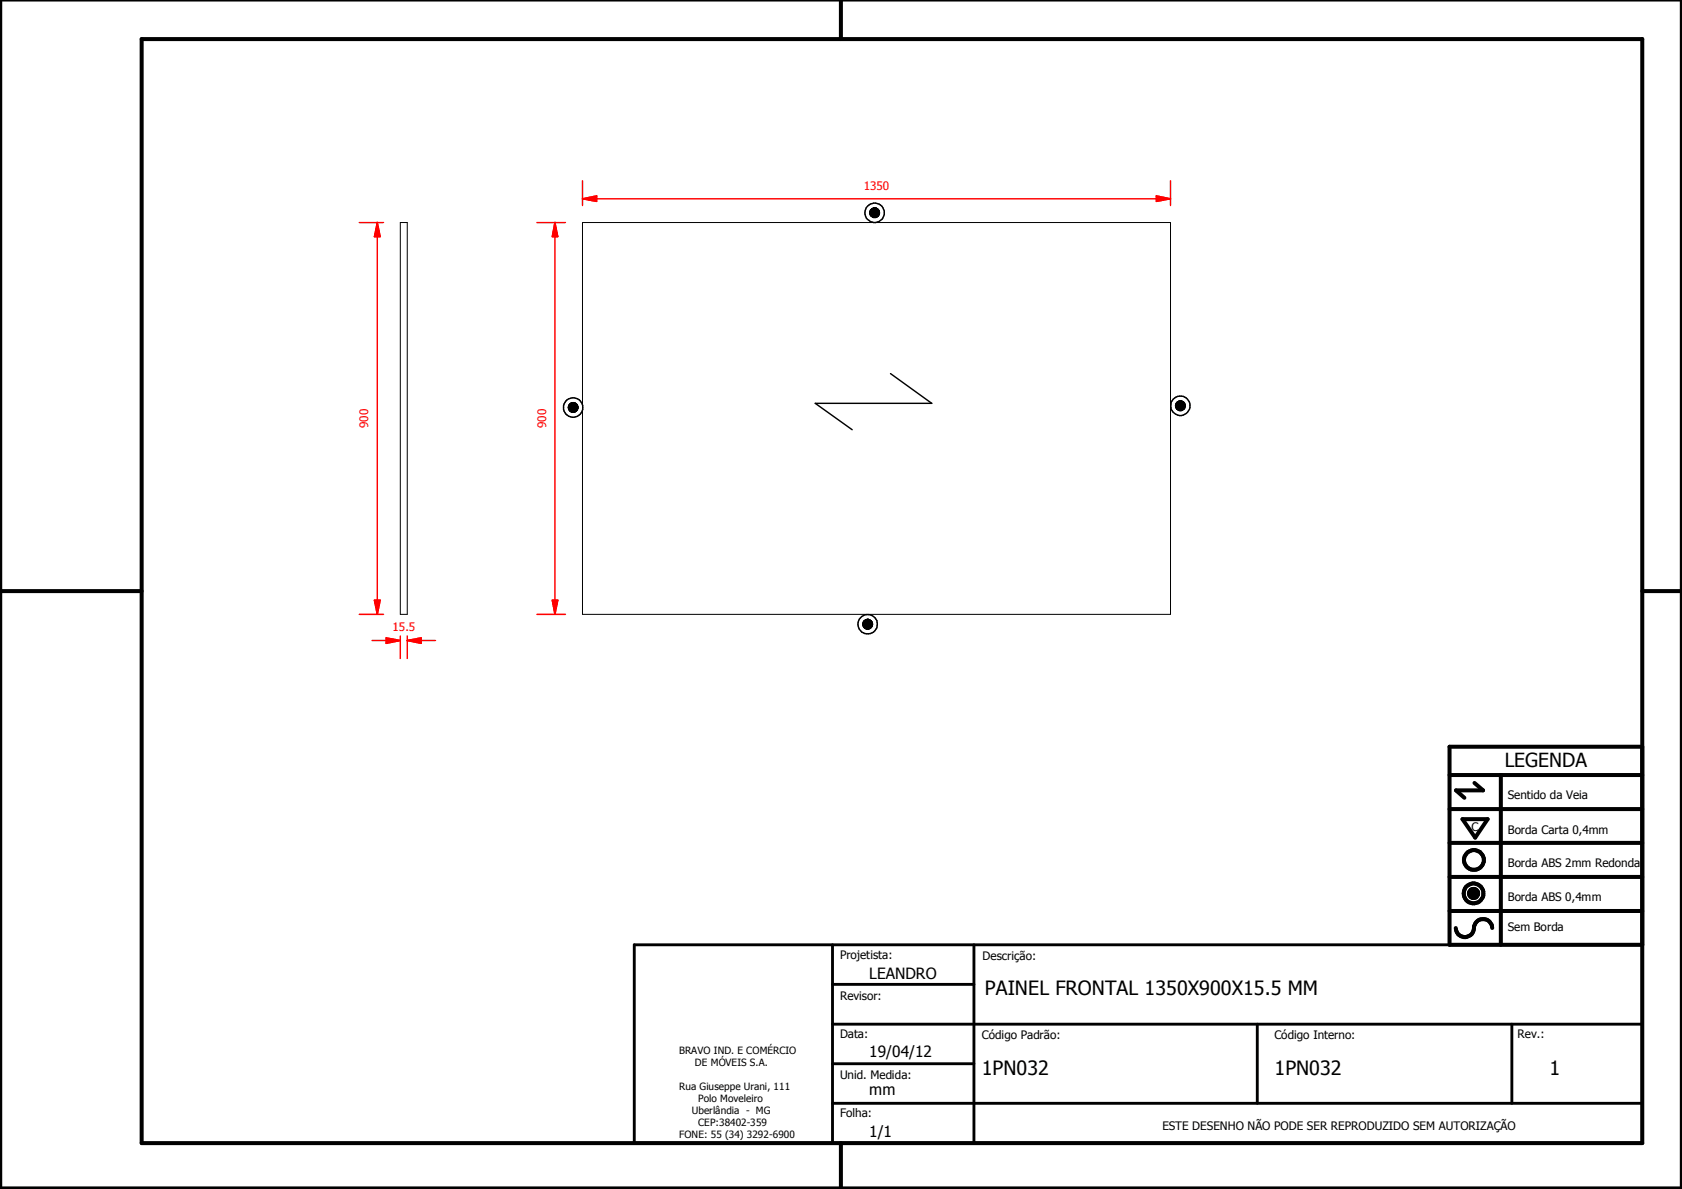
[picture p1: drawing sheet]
<svg xmlns="http://www.w3.org/2000/svg" width="297mm" height="210mm" viewBox="0 0 297 210" stroke-linecap="round" stroke-linejoin="round" font-family="sans-serif">
<g fill="none" stroke="#000" stroke-width=".18">
<path d="M70.7 39.3h1.2v69.2h-1.2zM102.9 39.3h103.8v69.2h-103.8zM153.6 37.5h1.7v.1zM153.6 37.5l1.7 .1h-1.7zM153.6 37.6h1.7zM153.6 37.6l1.7 .1zM153.6 37.7h1.7v.1zM153.6 37.7l1.7 .1h-1.6zM153.6 37.4l1.7 .1zM153.7 37.8h1.6zM153.7 37.8l1.5 .1zM153.7 37.3l1.6 .1h-1.7z"/>
<path d="M153.7 37.3l1.6 .1zM153.7 37.9h1.5zM153.7 37.9l1.5 .1zM153.7 38h1.5zM153.7 38l1.4 .1zM153.7 37.2l1.6 .1h-1.6zM153.7 37.2l1.6 .1zM153.7 37.1l1.5 .1zM153.8 38.1h1.3zM153.8 37.1h1.4zM153.8 38.1l1.2 .1zM153.8 37l1.3 .1h-1.3z"/>
<path d="M153.8 37l1.3 .1zM153.8 37h1.3zM153.9 38.2h1.1zM153.9 37h1.2zM154 38.2h1zM154 38.2l.9 .1zM154 36.9l1 .1h-1.1zM154 36.9l1 .1zM154 36.9h1zM154 38.3h.9zM154 38.3l.8 .1zM154 36.8l1 .1z"/>
<path d="M154 36.8h.9zM154.1 38.4h.7zM154.1 38.4h.6zM154.1 36.8h.8zM154.1 36.8h.7zM154.2 38.4h.5zM154.2 38.4h.4zM154.2 36.7l.6 .1zM154.2 36.7h.5zM154.3 38.4h.3zM154.3 36.7h.4zM154.3 36.7h.3z"/>
<path d="M154.4 38.4h.2zM154.4 36.7h.2zM100.4 71.8h1.7v.2zM100.4 71.8l1.7 .2h-1.7zM100.4 72h1.7zM100.4 72h1.7v.1zM100.4 72l1.7 .1h-1.7zM100.4 72.1h1.7zM100.4 72.1l1.6 .1zM100.4 72.2h1.6zM100.4 72.2l1.6 .1zM100.4 71.8h1.7h-1.7z"/>
<path d="M100.4 71.8h1.7zM100.4 71.7l1.7 .1zM100.5 72.3h1.5zM100.5 72.3h1.4zM100.5 71.6l1.5 .1h-1.6zM100.5 71.6l1.5 .1zM100.5 72.3l1.4 .1zM100.5 71.5l1.5 .1h-1.5zM100.5 71.5l1.5 .1zM100.5 72.4h1.4zM100.5 72.4l1.4 .1zM100.5 71.5h1.4z"/>
<path d="M100.6 72.5h1.3zM100.6 72.5l1.2 .1zM100.6 71.4l1.3 .1h-1.4zM100.6 71.4l1.3 .1zM100.6 71.4h1.3zM100.7 72.6h1.1zM100.7 72.6h1zM100.7 71.3l1.2 .1zM100.7 72.6h.9zM100.7 71.2l1.1 .1h-1.1zM100.7 71.2l1.1 .1zM100.8 72.6h.8z"/>
<path d="M100.8 72.6l.8 .1zM100.8 71.2h.9zM100.8 71.2h.8zM100.9 72.7h.7zM100.9 72.7h.6zM100.9 71.2h.7zM101 72.7h.5zM101 72.7l.4 .1zM101 71.1l.6 .1zM101 71.1h.5zM101 72.8h.4zM101 72.8h.3z"/>
<path d="M101 71.1h.4zM101.1 72.8h.2zM101.1 71.1h.3zM101.1 71.1h.2zM207.6 71.5l1.7 .1zM207.6 71.6l1.7 .1zM207.6 71.7l1.7 .1zM207.6 71.8h1.7zM207.6 71.8l1.7 .1zM207.6 71.9h1.7zM207.6 71.9l1.6 .1zM207.6 71.5h1.7h-1.7z"/>
<path d="M207.6 71.5h1.7zM207.6 71.4l1.7 .1zM207.7 72l1.5 .1zM207.7 71.3l1.6 .1h-1.7zM207.7 71.3l1.6 .1zM207.7 72.1h1.5zM207.7 72.1h1.4zM207.7 71.2l1.5 .1h-1.5zM207.7 71.2l1.5 .1zM207.8 72.1h1.3zM207.8 72.1l1.3 .1zM207.8 71.1l1.4 .1h-1.5z"/>
<path d="M207.8 71.1l1.4 .1zM207.8 72.2h1.3zM207.8 72.2l1.2 .1zM207.8 71.1h1.3zM207.9 72.3h1.1zM207.9 71l1.2 .1h-1.3zM207.9 71l1.2 .1zM207.9 71h1.1zM208 72.3h1zM208 72.3h.9zM208 71h1zM208 72.3l.8 .1z"/>
<path d="M208 70.9l1 .1zM208 70.9h.9zM208.1 72.4h.7zM208.1 72.4h.6zM208.1 70.9h.8zM208.1 70.9h.7zM208.2 72.4h.5zM208.2 72.4l.4 .1zM208.2 70.8l.6 .1zM208.2 70.8h.5zM208.3 72.5h.3zM208.3 70.8h.4z"/>
<path d="M208.3 70.8h.3zM208.4 72.5h.2zM208.4 70.8h.2zM152.4 110.2l1.7 .1zM152.4 110.1l1.7 .1zM152.4 110.1l1.7 .1h-1.7zM152.4 110.3h1.7zM152.4 110.3l1.6 .1zM152.4 110.4h1.6zM152.4 110l1.7 .1zM152.4 110.4l1.6 .1zM152.4 110.5h1.6z"/>
<path d="M152.4 110.5l1.6 .1zM152.4 109.9l1.6 .1h-1.6zM152.4 109.9l1.6 .1zM152.4 109.9h1.6zM152.5 110.6h1.5zM152.5 110.6l1.4 .1zM152.5 109.8l1.5 .1h-1.6zM152.5 109.8l1.5 .1zM152.6 110.7h1.3zM152.6 110.7h1.2zM152.6 109.7l1.4 .1h-1.5zM152.6 109.7l1.4 .1z"/>
<path d="M152.6 110.7l1.2 .1zM152.6 109.6l1.3 .1h-1.3zM152.6 109.6l1.3 .1zM152.7 110.8h1.1zM152.7 110.8l1 .1zM152.7 109.6h1.1zM152.7 110.9h1zM152.7 110.9l.9 .1zM152.7 109.5l1.1 .1zM152.7 109.5h1zM152.8 111h.8zM152.8 109.5h.9z"/>
<path d="M152.9 111h.7zM152.9 111h.6zM152.9 109.4l.7 .1zM152.9 109.4h.7zM152.9 111h.5zM152.9 109.4h.6zM153.1 111h.3zM153.1 111h.2zM153.1 109.3l.4 .1zM153.1 109.3h.3zM153.1 109.3h.2zM259.4 157.6l1.6 .1z"/>
<path d="M259.4 157.7l1.6 .1zM259.4 157.8l1.6 .1zM259.4 157.9h1.6v.1zM259.4 157.9l1.6 .1h-1.5zM259.4 157.6h1.6zM259.5 158h1.5zM259.5 158l1.4 .1zM259.5 157.5l1.5 .1h-1.6zM259.5 157.5l1.5 .1zM259.5 158.1h1.4zM259.5 157.4l1.5 .1h-1.5zM259.5 157.4l1.5 .1z"/>
<path d="M259.5 158.1l1.4 .1zM259.5 157.3l1.4 .1h-1.4zM259.5 157.3l1.4 .1zM259.6 158.2h1.3zM259.6 158.2h1.2zM259.6 157.2l1.3 .1h-1.4zM259.6 157.2l1.3 .1zM259.6 158.2l1.2 .1zM259.6 157.2h1.3zM259.7 158.3h1.1zM259.7 158.3l1 .1zM259.7 157.1l1.1 .1h-1.2z"/>
<path d="M259.7 157.1l1.1 .1zM259.7 157.1h1.1zM259.8 158.4h.9zM259.8 158.4h.8zM259.8 157.1h1zM259.8 157.1h.9zM259.8 158.4l.8 .1zM259.8 157l.9 .1zM259.8 157h.8zM259.9 158.5h.7zM259.9 158.5h.6zM259.9 157h.7z"/>
<path d="M260 158.5h.5zM260 158.5h.4zM260 157h.6zM260.1 158.5h.3zM260.1 158.5h.2zM260.1 156.9l.4 .1zM260.1 156.9h.3zM260.1 156.9h.2z"/>
</g>
<g fill="#000">
<path d="M153.6 37.4l1.7 .1zM153.7 37.3l1.6 .1h-1.7zM153.7 37.3l1.6 .1zM153.7 37.2l1.6 .1h-1.6zM153.7 37.2l1.6 .1zM153.7 37.1l1.5 .1zM153.8 37.1h1.4zM153.8 37l1.3 .1h-1.3zM153.8 37l1.3 .1zM153.8 37h1.3zM153.9 37h1.2zM154 36.9l1 .1h-1.1z"/>
<path d="M154 36.9l1 .1zM154 36.9h1zM154 36.8l1 .1zM154 36.8h.9zM154.1 36.8h.8zM154.1 36.8h.7zM154.2 36.7l.6 .1zM154.2 36.7h.5zM154.3 36.7h.4zM154.3 36.7h.3zM154.4 36.7h.2zM154.3 38.4h.3z"/>
<path d="M154.4 38.4h.2zM154.2 38.4h.4zM154.1 38.4h.6zM154.2 38.4h.5zM154 38.3l.8 .1zM154.1 38.4h.7zM154 38.2l.9 .1zM154 38.3h.9zM153.9 38.2h1.1zM154 38.2h1zM153.8 38.1l1.2 .1zM153.8 38.1h1.3z"/>
<path d="M153.7 38l1.4 .1zM153.7 37.9l1.5 .1zM153.7 38h1.5zM153.7 37.8l1.5 .1zM153.7 37.9h1.5zM153.6 37.5h1.7v.1zM153.6 37.6h1.7zM153.6 37.6l1.7 .1zM153.6 37.7h1.7v.1zM153.6 37.7l1.7 .1h-1.6zM153.7 37.8h1.6zM153.6 37.5l1.7 .1h-1.7z"/>
<path d="M100.4 71.8h1.7h-1.7zM100.4 71.8h1.7zM100.4 71.7l1.7 .1zM100.5 71.6l1.5 .1h-1.6zM100.5 71.6l1.5 .1zM100.5 71.5l1.5 .1h-1.5zM100.5 71.5l1.5 .1zM100.5 71.5h1.4zM100.6 71.4l1.3 .1h-1.4zM100.6 71.4l1.3 .1zM100.6 71.4h1.3zM100.7 71.3l1.2 .1z"/>
<path d="M100.7 71.2l1.1 .1h-1.1zM100.7 71.2l1.1 .1zM100.8 71.2h.9zM100.8 71.2h.8zM100.9 71.2h.7zM101 71.1l.6 .1zM101 71.1h.5zM101 71.1h.4zM101.1 71.1h.3zM101.1 71.1h.2zM101 72.8h.3zM101.1 72.8h.2z"/>
<path d="M101 72.7l.4 .1zM101 72.8h.4zM100.9 72.7h.6zM101 72.7h.5zM100.8 72.6l.8 .1zM100.9 72.7h.7zM100.7 72.6h.9zM100.8 72.6h.8zM100.7 72.6h1zM100.6 72.5l1.2 .1zM100.7 72.6h1.1zM100.5 72.4l1.4 .1z"/>
<path d="M100.6 72.5h1.3zM100.5 72.3l1.4 .1zM100.5 72.4h1.4zM100.5 72.3h1.4zM100.4 72.2l1.6 .1zM100.5 72.3h1.5zM100.4 72.1l1.6 .1zM100.4 72.2h1.6zM100.4 71.8h1.7v.2zM100.4 71.8l1.7 .2h-1.7zM100.4 72h1.7zM100.4 72h1.7v.1z"/>
<path d="M100.4 72l1.7 .1h-1.7zM100.4 72.1h1.7zM207.6 71.5h1.7h-1.7zM207.6 71.5h1.7zM207.6 71.4l1.7 .1zM207.7 71.3l1.6 .1h-1.7zM207.7 71.3l1.6 .1zM207.7 71.2l1.5 .1h-1.5zM207.7 71.2l1.5 .1zM207.8 71.1l1.4 .1h-1.5zM207.8 71.1l1.4 .1zM207.8 71.1h1.3z"/>
<path d="M207.9 71l1.2 .1h-1.3zM207.9 71l1.2 .1zM207.9 71h1.1zM208 71h1zM208 70.9l1 .1zM208 70.9h.9zM208.1 70.9h.8zM208.1 70.9h.7zM208.2 70.8l.6 .1zM208.2 70.8h.5zM208.3 70.8h.4zM208.3 70.8h.3z"/>
<path d="M208.4 70.8h.2zM208.3 72.5h.3zM208.4 72.5h.2zM208.2 72.4l.4 .1zM208.1 72.4h.6zM208.2 72.4h.5zM208 72.3l.8 .1zM208.1 72.4h.7zM208 72.3h.9zM207.9 72.3h1.1zM208 72.3h1zM207.8 72.2l1.2 .1z"/>
<path d="M207.8 72.1l1.3 .1zM207.8 72.2h1.3zM207.7 72.1h1.4zM207.8 72.1h1.3zM207.6 71.9l1.6 .1zM207.7 72l1.5 .1zM207.7 72.1h1.5zM207.6 71.8l1.7 .1zM207.6 71.9h1.7zM207.6 71.5l1.7 .1zM207.6 71.6l1.7 .1zM207.6 71.7l1.7 .1z"/>
<path d="M207.6 71.8h1.7zM152.4 110l1.7 .1zM152.4 109.9l1.6 .1h-1.6zM152.4 109.9l1.6 .1zM152.4 109.9h1.6zM152.5 109.8l1.5 .1h-1.6zM152.5 109.8l1.5 .1zM152.6 109.7l1.4 .1h-1.5zM152.6 109.7l1.4 .1zM152.6 109.6l1.3 .1h-1.3zM152.6 109.6l1.3 .1zM152.7 109.6h1.1z"/>
<path d="M152.7 109.5l1.1 .1zM152.7 109.5h1zM152.8 109.5h.9zM152.9 109.4l.7 .1zM152.9 109.4h.7zM152.9 109.4h.6zM153.1 109.3l.4 .1zM153.1 109.3h.3zM153.1 109.3h.2zM153.1 111h.2zM152.9 111h.5zM153.1 111h.3z"/>
<path d="M152.9 111h.6zM152.8 111h.8zM152.9 111h.7zM152.7 110.9l.9 .1zM152.7 110.8l1 .1zM152.7 110.9h1zM152.6 110.7l1.2 .1zM152.7 110.8h1.1zM152.6 110.7h1.2zM152.5 110.6l1.4 .1zM152.6 110.7h1.3zM152.4 110.5l1.6 .1z"/>
<path d="M152.5 110.6h1.5zM152.4 110.4h1.6zM152.4 110.4l1.6 .1zM152.4 110.5h1.6zM152.4 110.3l1.6 .1zM152.4 110.1l1.7 .1zM152.4 110.1l1.7 .1h-1.7zM152.4 110.2l1.7 .1zM152.4 110.3h1.7zM259.4 157.6h1.6zM259.5 157.5l1.5 .1h-1.6zM259.5 157.5l1.5 .1z"/>
<path d="M259.5 157.4l1.5 .1h-1.5zM259.5 157.4l1.5 .1zM259.5 157.3l1.4 .1h-1.4zM259.5 157.3l1.4 .1zM259.6 157.2l1.3 .1h-1.4zM259.6 157.2l1.3 .1zM259.6 157.2h1.3zM259.7 157.1l1.1 .1h-1.2zM259.7 157.1l1.1 .1zM259.7 157.1h1.1zM259.8 157.1h1zM259.8 157.1h.9z"/>
<path d="M259.8 157l.9 .1zM259.8 157h.8zM259.9 157h.7zM260 157h.6zM260.1 156.9l.4 .1zM260.1 156.9h.3zM260.1 156.9h.2zM260.1 158.5h.2zM260 158.5h.4zM260.1 158.5h.3zM259.9 158.5h.6zM260 158.5h.5z"/>
<path d="M259.8 158.4l.8 .1zM259.9 158.5h.7zM259.8 158.4h.8zM259.7 158.3l1 .1zM259.8 158.4h.9zM259.6 158.2l1.2 .1zM259.7 158.3h1.1zM259.6 158.2h1.2zM259.5 158.1l1.4 .1zM259.6 158.2h1.3zM259.5 158l1.4 .1zM259.5 158.1h1.4z"/>
<path d="M259.4 157.9l1.6 .1h-1.5zM259.5 158h1.5zM259.4 157.6l1.6 .1zM259.4 157.7l1.6 .1zM259.4 157.8l1.6 .1zM259.4 157.9h1.6v.1z"/>
</g>
<g fill="none" stroke="#000" stroke-width=".71">
<path d="M148.5 0v6.9M297 -.1v209.9h-297v-209.9M25 6.9h265v194.9h-265zM0 104.4h25M290 104.4h7M256 136.8h34M260.4 138.2l1.5 1.3h-4.8l1.5 1.3M265 136.8v30M290 131.8h-34v35h34M256 154.8h34M256 148.8h34M256 142.8h34"/>
<path d="M258.3 144.6h4.4l-2.2 3.3zM256 160.8h34M257.1 163.8a1.62 1.62 0 0 0 1.8 1.6 1.62 1.62 0 0 0 1.4-1.9 1.63 1.63 0 0 1 1.7-1.2 1.63 1.63 0 0 1 1.5 1.5M148.5 201.8v8"/>
<circle cx="260.2" cy="157.7" r="1.76"/>
<circle cx="260.2" cy="157.7" r=".82"/>
<circle cx="260.3" cy="151.8" r="1.76"/>
</g>
<path d="M112 166.8h178v35h-178zM147 173.8h25M147 166.8v35M172 166.8v35M147 194.8h143M147 180.8h143M147 187.8h25M222 180.8v14M267 180.8v14" fill="none" stroke="#000" stroke-width=".51"/>
<g fill="none" stroke="#000" stroke-width=".25">
<path d="M157.3 66l7.2 5.2h-20.5l6.5 4.7"/>
<circle cx="154.5" cy="37.6" r=".85"/>
<circle cx="154.5" cy="37.5" r="1.71"/>
<circle cx="101.2" cy="71.9" r=".85"/>
<circle cx="101.2" cy="71.9" r="1.72"/>
<circle cx="208.5" cy="71.6" r="1.71"/>
<circle cx="208.5" cy="71.6" r=".85"/>
<circle cx="153.2" cy="110.2" r=".85"/>
<circle cx="153.2" cy="110.2" r="1.71"/>
</g>
<path d="M102.9 35.1h2.5" fill="none" stroke="#f00" stroke-width=".25"/>
<path d="M102.9 35.1l2.5-.5v1z" fill="#f00"/>
<path d="M102.9 35.1l2.5-.5v1zM204.2 35.1h2.5" fill="none" stroke="#f00" stroke-width=".25"/>
<path d="M204.2 34.6l2.5 .5-2.5 .5z" fill="#f00"/>
<path d="M102.9 31.9v4.4M105.4 35.1h98.8M204.2 34.6l2.5 .5-2.5 .5zM206.7 31.9v4.4M98 106v2.5" fill="none" stroke="#f00" stroke-width=".25"/>
<path d="M97.5 106h1l-.5 2.5z" fill="#f00"/>
<path d="M98 39.3v2.5M97.5 106h1l-.5 2.5z" fill="none" stroke="#f00" stroke-width=".25"/>
<path d="M98 39.3l.5 2.5h-1z" fill="#f00"/>
<path d="M94.8 39.3h5.1M98 39.3l.5 2.5h-1zM98 41.8v64.2M68.2 113.1h2.5M94.8 108.5h5.1" fill="none" stroke="#f00" stroke-width=".25"/>
<path d="M68.2 112.6l2.5 .5-2.5 .5z" fill="#f00"/>
<path d="M68.2 112.6l2.5 .5-2.5 .5zM71.9 113.1h2.5" fill="none" stroke="#f00" stroke-width=".25"/>
<path d="M71.9 113.1l2.5-.5v1z" fill="#f00"/>
<path d="M65.7 113.1h2.5M66.6 106v2.5M70.7 112.3v3.9M71.9 113.1l2.5-.5v1zM71.9 112.3v3.9M74.4 113.1h2.5" fill="none" stroke="#f00" stroke-width=".25"/>
<path d="M66.1 106h1l-.5 2.5z" fill="#f00"/>
<path d="M66.6 39.3v2.5M66.1 106h1l-.5 2.5z" fill="none" stroke="#f00" stroke-width=".25"/>
<path d="M66.6 39.3l.5 2.5h-1z" fill="#f00"/>
<path d="M63.5 39.3h4.2M66.6 39.3l.5 2.5h-1zM66.6 41.8v64.2M63.5 108.5h4.2" fill="none" stroke="#f00" stroke-width=".25"/>
<g font-size="3.5">
<text x="173.9" y="175.7">PAINEL FRONTAL 1350X900X15.5 MM</text>
<text x="173.4" y="189.7">1PN032</text>
<text x="225.1" y="189.7">1PN032</text>
<text x="273.6" y="189.7">1</text>
</g>
<text font-size="3.4" x="265.7" y="135.4">LEGENDA</text>
<g font-size="2.7">
<text x="153.5" y="172.8">LEANDRO</text>
<text x="153.5" y="186.6">19/04/12</text>
<text x="153.5" y="193.4">mm</text>
<text x="153.5" y="200.8">1/1</text>
</g>
<g font-size="2.1" fill="#f00">
<text x="152.6" y="33.5">1350</text>
<text x="65" y="75.6" transform="rotate(-90 65 75.6)">900</text>
<text x="96.4" y="75.6" transform="rotate(-90 96.4 75.6)">900</text>
<text x="69.3" y="111.5">15.5</text>
</g>
<g font-size="2.1">
<text x="266.3" y="141.1">Sentido da Veia</text>
<text x="259.8" y="146.7">C</text>
<text x="266.3" y="147.2">Borda Carta 0,4mm</text>
<text x="266.3" y="153.1">Borda ABS 2mm Redonda</text>
<text x="266.3" y="159">Borda ABS 0,4mm</text>
<text x="266.3" y="164.4">Sem Borda</text>
<text x="148.4" y="169.3">Projetista:</text>
<text x="173.5" y="169.5">Descrição:</text>
<text x="148.4" y="176.6">Revisor:</text>
<text x="148.4" y="183.2">Data:</text>
<text x="173.4" y="183.3">Código Padrão:</text>
<text x="225.1" y="183.3">Código Interno:</text>
<text x="268" y="183.2">Rev.:</text>
<text x="148.4" y="190.5">Unid. Medida:</text>
<text x="148.4" y="197.2">Folha:</text>
<text x="205.3" y="199.5">ESTE DESENHO NÃO PODE SER REPRODUZIDO SEM AUTORIZAÇÃO</text>
</g>
<g font-size="1.8">
<text x="119.9" y="186">BRAVO IND. E COMÉRCIO</text>
<text x="122.7" y="188.1">DE MÓVEIS S.A.</text>
<text x="119.9" y="192.4">Rua Giuseppe Urani, 111</text>
<text x="122.2" y="196.7">Uberlândia - MG</text>
<text x="123.3" y="194.6">Polo Moveleiro</text>
<text x="119.9" y="201">FONE: 55 (34) 3292-6900</text>
<text x="123.3" y="198.8">CEP:38402-359</text>
</g>
</svg>
